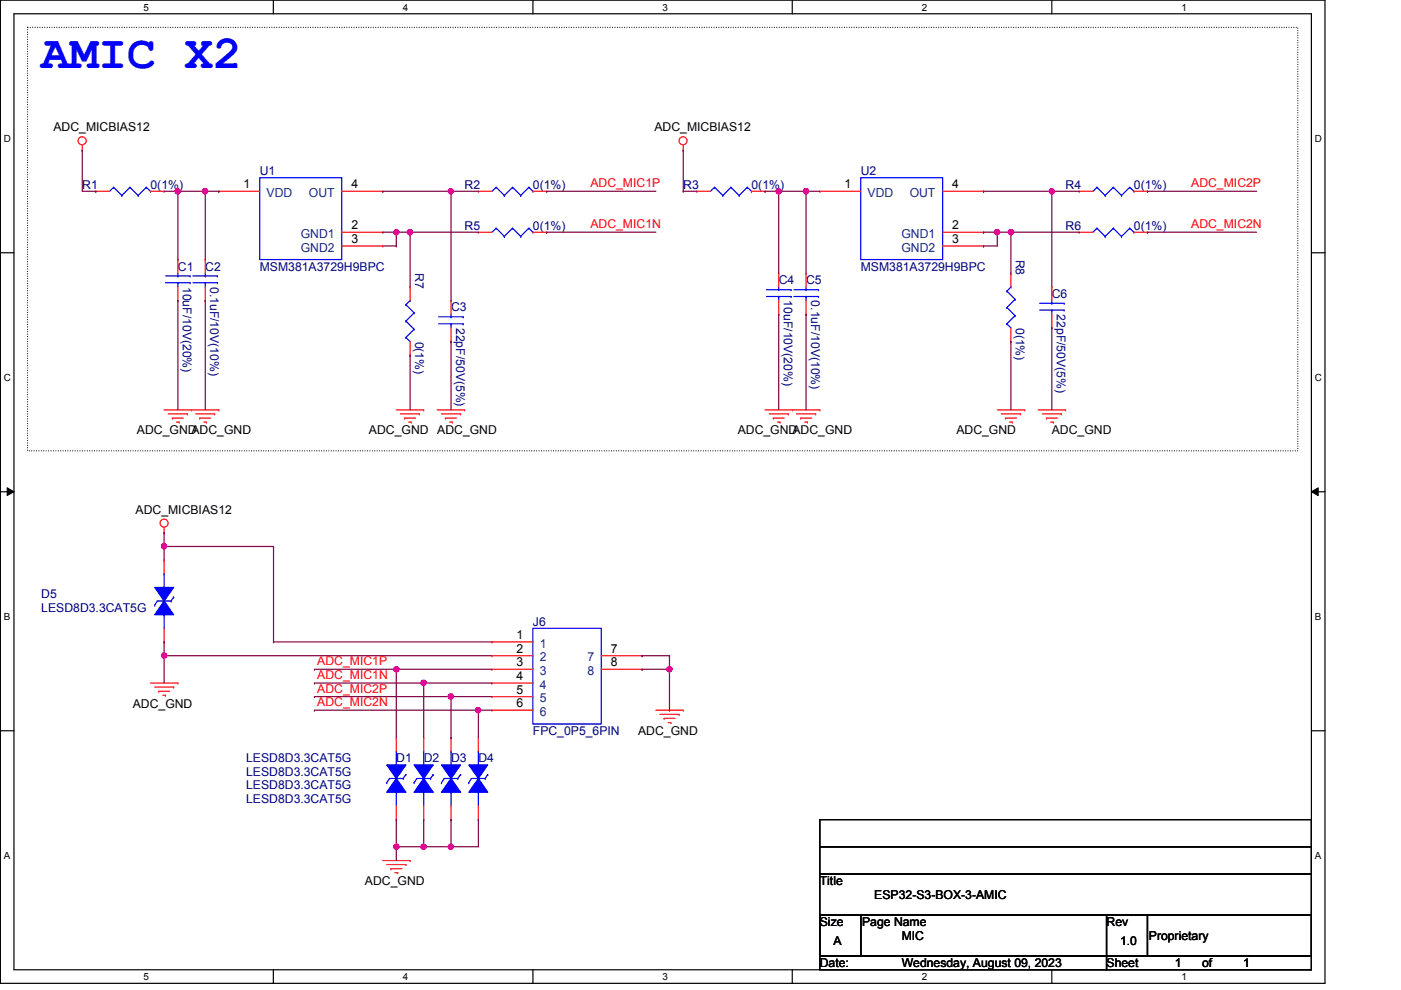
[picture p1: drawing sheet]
<svg xmlns="http://www.w3.org/2000/svg" width="297mm" height="210mm" viewBox="0 0 297 210" stroke-linecap="round" stroke-linejoin="round" font-family="sans-serif">
<path d="M.1 0h280.8v208.5h-280.8zM3 2.9h275v202.7h-275z" fill="none" stroke="#000" stroke-width=".25"/>
<g fill="#fff">
<path d="M30.4 .3h1.2v2.4h-1.2z"/>
<path d="M30.4 205.9h1.2v2.3h-1.2z"/>
</g>
<path d="M58 0v2.9M58 205.6v2.9" fill="none" stroke="#000" stroke-width=".25"/>
<g fill="#fff">
<path d="M85.4 .3h1.2v2.4h-1.2z"/>
<path d="M85.4 205.9h1.2v2.3h-1.2z"/>
</g>
<path d="M113 0v2.9M113 205.6v2.9" fill="none" stroke="#000" stroke-width=".25"/>
<g fill="#fff">
<path d="M140.5 .3h1.1v2.4h-1.1z"/>
<path d="M140.5 205.9h1.1v2.3h-1.1z"/>
</g>
<path d="M168 0v2.9M168 205.6v2.9" fill="none" stroke="#000" stroke-width=".25"/>
<g fill="#fff">
<path d="M195.4 .3h1.2v2.4h-1.2z"/>
<path d="M195.4 205.9h1.2v2.3h-1.2z"/>
</g>
<path d="M223 0v2.9M223 205.6v2.9" fill="none" stroke="#000" stroke-width=".25"/>
<g fill="#fff">
<path d="M250.5 .3h1.1v2.4h-1.1z"/>
<path d="M250.5 205.9h1.1v2.3h-1.1z"/>
<path d="M.8 28.2h1.5v2.4h-1.5z"/>
<path d="M278.8 28.2h1.4v2.4h-1.4z"/>
<path d="M.8 78.9h1.5v2.3h-1.5z"/>
<path d="M278.8 78.9h1.4v2.3h-1.4z"/>
</g>
<path d="M.1 53.6h2.9M278 53.6h2.9" fill="none" stroke="#000" stroke-width=".25"/>
<g fill="#fff">
<path d="M.8 129.6h1.4v2.3h-1.4z"/>
<path d="M278.8 129.6h1.3v2.3h-1.3z"/>
</g>
<path d="M.1 104.3h2.9M278 104.3h2.9" fill="none" stroke="#000" stroke-width=".25"/>
<path d="M1.5 103.4l1.5 .9-1.5 .8zM278 104.3l1.5-.9v1.7z" fill="#000"/>
<path d="M1.5 103.4l1.5 .9-1.5 .8zM278 104.3l1.5-.9v1.7z" fill="none" stroke="#000" stroke-width=".21"/>
<g fill="#fff">
<path d="M.8 180.3h1.4v2.3h-1.4z"/>
<path d="M278.8 180.3h1.3v2.3h-1.3z"/>
</g>
<path d="M.1 154.9h2.9M278 154.9h2.9M173.8 179.5h104.2v5.8h-104.2zM173.8 173.8h104.2v5.7h-104.2zM173.8 185.3h104.2v8.7h-104.2zM173.8 194h8.7v8.7h-8.7zM173.8 194h104.2v8.7h-104.2zM182.5 194h52.1v8.7h-52.1zM234.6 194h8.7v8.7h-8.7zM243.3 194h34.7v8.7h-34.7zM173.8 202.7h60.8v2.9h-60.8zM234.6 202.7h43.4v2.9h-43.4z" fill="none" stroke="#000" stroke-width=".25"/>
<path d="M5.8 5.8h269.4v89.8h-269.4z" fill="none" stroke="#000" stroke-width=".25" stroke-dasharray="0 .5"/>
<g fill="none" stroke="#f00" stroke-width=".25">
<path d="M17.4 31.9h.1M17.4 30.7v1.2M144.9 31.9h.1M144.9 30.7v1.2M147.7 40.6h.1M147.7 40.6h2.9M159.3 40.6h2.9M162.2 40.6h.1M170.9 58h.1M170.9 58v2.8M170.9 66.6h.1M170.9 63.7v2.9"/>
<path d="M34.8 86.9h11.6M35.7 87.8h4M36.5 88.6h.1M36.5 88.6h2.4M37.4 89.5h.6M38 89.5h.1M39.7 87.8h.1M40.6 86.9h.1M41.5 87.8h4M42.3 88.6h.1M42.3 88.6h2.4M43.2 89.5h.6"/>
<path d="M43.8 89.5h.1M45.5 87.8h.1M46.4 86.9h.1M84 86.9h5.8M84.9 87.8h4M85.8 88.6h.1M85.8 88.6h2.3M86.7 89.5h.5M87.2 89.5h.1M88.9 87.8h.1M89.8 86.9h.1M92.7 86.9h5.8"/>
<path d="M93.6 87.8h4.1M94.4 88.6h.1M94.4 88.6h2.4M95.3 89.5h.6M95.9 89.5h.1M97.7 87.8h.1M98.5 86.9h.1M162.2 86.9h11.6M163.1 87.8h4M164 88.6h.1M164 88.6h2.3M164.8 89.5h.6"/>
<path d="M165.4 89.5h.1M167.1 87.8h.1M168 86.9h.1M168.9 87.8h4M169.8 88.6h.1M169.8 88.6h2.3M170.6 89.5h.6M171.2 89.5h.1M172.9 87.8h.1M173.8 86.9h.1M211.5 86.9h5.8M212.3 87.8h4.1"/>
<path d="M213.2 88.6h.1M213.2 88.6h2.3M214 89.5h.6M214.6 89.5h.1M216.4 87.8h.1M217.3 86.9h.1M220.1 86.9h5.8M221 87.8h4M221.9 88.6h.1M221.9 88.6h2.3M222.8 89.5h.5M223.3 89.5h.1"/>
<path d="M225 87.8h.1M225.9 86.9h.1M34.8 112.9h.1M34.8 111.8v1.1M31.9 144.8h5.8M32.8 145.7h4M33.7 146.6h.1M33.7 146.6h2.3M34.5 147.4h.6M35.1 147.4h.1M36.8 145.7h.1M37.7 144.8h.1"/>
<path d="M139.1 150.6h5.8M139.9 151.5h4.1M140.8 152.3h.1M140.8 152.3h2.3M141.6 153.2h.6M142.2 153.2h.1M144 151.5h.1M144.9 150.6h.1M81.1 182.5h5.8M82 183.3h4.1M82.9 184.2h.1M82.9 184.2h2.3"/>
<path d="M83.7 185h.6M84.3 185h.1M86.1 183.3h.1M86.9 182.5h.1"/>
<circle cx="17.4" cy="29.8" r=".86"/>
<circle cx="144.8" cy="29.8" r=".85"/>
<circle cx="34.8" cy="110.9" r=".85"/>
</g>
<g fill="none" stroke="#00f" stroke-width=".25">
<path d="M151.5 39.7h.1M151.5 39.7l-.9 .9M151.5 39.7l1.7 1.7M155 39.7h.1M155 39.7l-1.8 1.7M155 39.7l1.7 1.7M158.5 39.7h.1M158.5 39.7l-1.8 1.7M158.5 39.7l.8 .9M153.2 41.4h.1M156.7 41.4h.1M159.3 40.6h.1"/>
<path d="M168.3 62.9h5.2M168.3 61.4h5.2M170.9 61.4h.1M170.9 62.9h.1M170.9 60.8v.6M170.9 62.9v.8M173.5 62.9h.1M173.5 61.4h.1M95.6 159.3h.1M95.6 159.3v2.9M94.2 165.1h2.9M95.6 168h.1"/>
<path d="M95.6 168v2.9M97.1 165.1h.1"/>
</g>
<path d="M95.6 165.1l2.1 2.9h-4.1z" fill-rule="evenodd" fill="#00f"/>
<path d="M93.6 165.9h.1M94.2 165.1l-.6 .8M95.6 165.1l2.1 2.9h-4.1zM97.7 164.2h.1M97.7 164.2l-.6 .9" fill="none" stroke="#00f" stroke-width=".25"/>
<path d="M93.6 162.2h4.1l-2.1 2.9z" fill-rule="evenodd" fill="#00f"/>
<g fill="none" stroke="#00f" stroke-width=".25">
<path d="M232.6 39.7h.1M232.6 39.7l-.9 .9M232.6 39.7l1.7 1.7M236 39.7h.1M236 39.7l-1.7 1.7M236 39.7l1.8 1.7M239.5 39.7h.1M239.5 39.7l-1.7 1.7M239.5 39.7l.9 .9M35.1 59.9h5.2M35.1 58.5h5.2M37.7 58.5h.1"/>
<path d="M37.7 59.9h.1M37.7 58v.5M37.7 59.9v.9M40.3 59.9h.1M40.3 58.5h.1M234.3 41.4h.1M237.8 41.4h.1M240.4 40.6h.1M213.5 68.7h.1M213.5 65.2h.1M213.5 61.7h.1M213.5 68.7l.8 .8"/>
<path d="M213.5 65.2l1.7 1.7M213.5 61.7l1.7 1.8M214.3 60.8h.1M214.3 60.8l-.8 .9M215.2 66.9h.1M215.2 63.5h.1M215.2 66.9l-1.7 1.8M215.2 63.5l-1.7 1.7M113 133.2h14.5v20.3h-14.5zM101.4 159.3h.1M101.4 159.3v2.9M93.6 162.2h4.1l-2.1 2.9z"/>
<path d="M99.9 165.1h3M101.4 168h.1M101.4 168v2.9M102.9 165.1h.1"/>
</g>
<g fill="none" stroke="#f00" stroke-width=".25">
<path d="M37.7 55h.1M37.7 55v3M214.3 58h.1M214.3 58v2.8M228.8 40.6h.1M228.8 40.6h2.9M240.4 40.6h2.9M243.3 40.6h.1M37.7 63.7h.1M37.7 60.8v2.9M214.3 72.4h.1M214.3 69.5v2.9"/>
<path d="M104.3 136.1h.1M104.3 139h.1M104.3 136.1h8.7M104.3 139h8.7M127.5 139h8.6M136.1 139h.1M95.6 156.4h.1M95.6 156.4v2.9M104.3 141.9h.1M104.3 144.8h.1M104.3 147.7h.1M104.3 150.6h.1"/>
<path d="M104.3 141.9h8.7M104.3 144.8h8.7M104.3 147.7h8.7M104.3 150.6h8.7M127.5 141.9h8.6M136.1 141.9h.1M95.6 173.8h.1M95.6 170.9v2.9"/>
</g>
<path d="M101.4 165.1l2 2.9h-4z" fill-rule="evenodd" fill="#00f"/>
<path d="M99.4 165.9h.1M99.9 165.1l-.5 .8M101.4 165.1l2 2.9h-4zM103.4 164.2h.1M103.4 164.2l-.5 .9" fill="none" stroke="#00f" stroke-width=".25"/>
<path d="M99.4 162.2h4l-2 2.9z" fill-rule="evenodd" fill="#00f"/>
<g fill="none" stroke="#00f" stroke-width=".25">
<path d="M232.6 48.4h.1M232.6 48.4l-.9 .8M232.6 48.4l1.7 1.7M234.3 50.1h.1M236 48.4h.1M236 48.4l-1.7 1.7M236 48.4l1.8 1.7M237.8 50.1h.1M239.5 48.4h.1M239.5 48.4l-1.7 1.7M239.5 48.4l.9 .8M240.4 49.2h.1"/>
<path d="M162.5 62.9h5.2M162.5 61.4h5.2M165.1 61.4h.1M165.1 62.9h.1M165.1 60.8v.6M165.1 62.9v.8M167.7 62.9h.1M167.7 61.4h.1M33.4 127.4h2.9M34.8 130.3h.1M34.8 121.6h.1M34.8 121.6v2.9"/>
<path d="M34.8 130.3v2.9M36.3 127.4h.1M99.4 162.2h4l-2 2.9z"/>
</g>
<path d="M165.1 58h.1M165.1 58v2.8M228.8 49.2h.1M228.8 49.2h2.9M240.4 49.2h2.9M243.3 49.2h.1M165.1 66.6h.1M165.1 63.7v2.9M101.4 156.4h.1M101.4 156.4v2.9M101.4 173.8h.1M101.4 170.9v2.9" fill="none" stroke="#f00" stroke-width=".25"/>
<path d="M34.8 127.4l2 2.9h-4z" fill-rule="evenodd" fill="#00f"/>
<path d="M32.8 128.3h.1M33.4 127.4l-.6 .9M34.8 127.4l2 2.9h-4zM36.8 126.6h.1M36.8 126.6l-.5 .8" fill="none" stroke="#00f" stroke-width=".25"/>
<path d="M32.8 124.5h4l-2 2.9z" fill-rule="evenodd" fill="#00f"/>
<path d="M32.8 124.5h4l-2 2.9zM84 159.3h.1M84 159.3v2.9M82.6 165.1h2.9M84 168h.1M84 168v2.9M85.5 165.1h.1" fill="none" stroke="#00f" stroke-width=".25"/>
<path d="M34.8 118.7h.1M34.8 118.7v2.9M34.8 136.1h.1M34.8 133.2v2.9" fill="none" stroke="#f00" stroke-width=".25"/>
<path d="M84 165.1l2.1 2.9h-4.1z" fill-rule="evenodd" fill="#00f"/>
<path d="M82 165.9h.1M82.6 165.1l-.6 .8M84 165.1l2.1 2.9h-4.1zM86.1 164.2h.1M86.1 164.2l-.6 .9" fill="none" stroke="#00f" stroke-width=".25"/>
<path d="M82 162.2h4.1l-2.1 2.9z" fill-rule="evenodd" fill="#00f"/>
<g fill="none" stroke="#00f" stroke-width=".25">
<path d="M55.1 37.7h17.4v17.3h-17.4zM105.2 39.7h.1M105.2 39.7l-.9 .9M105.2 39.7l1.7 1.7M108.7 39.7h.1M108.7 39.7l-1.8 1.7M108.7 39.7l1.7 1.7M112.1 39.7h.1M112.1 39.7l-1.7 1.7M112.1 39.7l.9 .9M182.5 37.7h17.4v17.3h-17.4zM105.2 48.4h.1"/>
<path d="M105.2 48.4l-.9 .8M105.2 48.4l1.7 1.7M106.9 41.4h.1M106.9 50.1h.1M108.7 48.4h.1M108.7 48.4l-1.8 1.7M108.7 48.4l1.7 1.7M110.4 41.4h.1M110.4 50.1h.1M112.1 48.4h.1M112.1 48.4l-1.7 1.7M112.1 48.4l.9 .8"/>
<path d="M113 40.6h.1M113 49.2h.1M93 68.7h5.2M93 67.2h5.2M95.6 67.2h.1M95.6 68.7h.1M95.6 66.6v.6M95.6 68.7v.8M98.2 68.7h.1M98.2 67.2h.1M220.4 65.7h5.2M220.4 64.3h5.2"/>
<path d="M223 64.3h.1M223 65.7h.1M223 63.7v.6M223 65.7v.9M225.6 65.7h.1M225.6 64.3h.1M89.8 159.3h.1M89.8 159.3v2.9M82 162.2h4.1l-2.1 2.9zM88.4 165.1h2.9M89.8 168h.1M89.8 168v2.9"/>
<path d="M91.3 165.1h.1"/>
</g>
<g fill="none" stroke="#f00" stroke-width=".25">
<path d="M46.4 40.6h.1M46.4 40.6h8.7M72.5 40.6h8.6M72.5 49.2h8.6M72.5 52.2h8.6M81.1 49.2h.1M81.1 52.2h.1M81.1 40.6h.1M101.4 40.6h.1M101.4 49.2h.1M101.4 40.6h2.9M101.4 49.2h2.9"/>
<path d="M113 40.6h2.9M113 49.2h2.9M115.9 40.6h.1M115.9 49.2h.1M173.8 40.6h.1M173.8 40.6h8.7M199.9 40.6h8.6M199.9 49.2h8.6M199.9 52.2h8.6M208.5 49.2h.1M208.5 52.2h.1M208.5 40.6h.1"/>
<path d="M95.6 63.7h.1M95.6 72.4h.1M95.6 63.7v2.9M95.6 69.5v2.9M223 60.8h.1M223 69.5h.1M223 60.8v2.9M223 66.6v2.9M84 156.4h.1M84 156.4v2.9M84 173.8h.1M84 170.9v2.9"/>
</g>
<path d="M89.8 165.1l2.1 2.9h-4.1z" fill-rule="evenodd" fill="#00f"/>
<path d="M87.8 165.9h.1M88.4 165.1l-.6 .8M89.8 165.1l2.1 2.9h-4.1zM91.9 164.2h.1M91.9 164.2l-.6 .9" fill="none" stroke="#00f" stroke-width=".25"/>
<path d="M87.8 162.2h4.1l-2.1 2.9z" fill-rule="evenodd" fill="#00f"/>
<g fill="none" stroke="#00f" stroke-width=".25">
<path d="M24.1 39.7h.1M24.1 39.7l-.9 .9M24.1 39.7l1.7 1.7M27.6 39.7h.1M27.6 39.7l-1.8 1.7M27.6 39.7l1.7 1.7M31 39.7h.1M31 39.7l-1.7 1.7M31 39.7l.9 .9M25.8 41.4h.1M29.3 41.4h.1M31.9 40.6h.1"/>
<path d="M40.9 59.9h5.2M40.9 58.5h5.2M43.5 58.5h.1M43.5 59.9h.1M43.5 58v.5M43.5 59.9v.9M46.1 59.9h.1M46.1 58.5h.1M86.1 71.5h.1M86.1 68.1h.1M86.1 64.6h.1M86.1 71.5l.8 .9"/>
<path d="M86.1 68.1l1.7 1.7M86.1 64.6l1.7 1.7M86.9 63.7h.1M86.9 63.7l-.8 .9M87.8 69.8h.1M87.8 66.3h.1M87.8 69.8l-1.7 1.7M87.8 66.3l-1.7 1.8M87.8 162.2h4.1l-2.1 2.9z"/>
</g>
<g fill="none" stroke="#f00" stroke-width=".25">
<path d="M20.3 40.6h.1M20.3 40.6h2.9M31.9 40.6h2.9M34.8 40.6h.1M43.5 55h.1M43.5 55v3M43.5 63.7h.1M43.5 60.8v2.9M86.9 75.3h.1M86.9 60.8h.1M86.9 60.8v2.9M86.9 72.4v2.9"/>
<path d="M89.8 156.4h.1M89.8 156.4v2.9M89.8 173.8h.1M89.8 170.9v2.9"/>
</g>
<path d="M84 49.2h2.9M86.9 49.2h.1M86.9 49.2v11.6" fill="none" stroke="#800040" stroke-width=".25"/>
<circle cx="86.9" cy="49.2" r=".56" fill="#f0f"/>
<circle cx="86.9" cy="49.2" r=".56" fill="none" stroke="#f0f" stroke-width=".25"/>
<path d="M81.1 49.2h2.9M84 49.2h.1M86.9 49.2h.1M86.9 49.2h14.5M86.9 75.3h.1M86.9 75.3v11.6" fill="none" stroke="#800040" stroke-width=".25"/>
<circle cx="84" cy="49.2" r=".56" fill="#f0f"/>
<circle cx="84" cy="49.2" r=".56" fill="none" stroke="#f0f" stroke-width=".25"/>
<path d="M34.8 40.6h2.9M37.7 40.6h.1M43.5 40.6h.1M43.5 40.6v14.4M81.1 52.2h2.9M84 52.2h.1M84 49.2h.1M84 49.2v3M95.6 72.4h.1M95.6 72.4v14.5" fill="none" stroke="#800040" stroke-width=".25"/>
<circle cx="43.5" cy="40.6" r=".56" fill="#f0f"/>
<circle cx="43.5" cy="40.6" r=".56" fill="none" stroke="#f0f" stroke-width=".25"/>
<path d="M37.7 40.6h.1M37.7 40.6v14.4" fill="none" stroke="#800040" stroke-width=".25"/>
<circle cx="37.7" cy="40.6" r=".56" fill="#f0f"/>
<circle cx="37.7" cy="40.6" r=".56" fill="none" stroke="#f0f" stroke-width=".25"/>
<g fill="none" stroke="#800040" stroke-width=".25">
<path d="M17.4 31.9h.1M17.4 31.9v8.7h2.9M20.3 40.6h.1M37.7 40.6h.1M37.7 40.6h8.7M46.4 40.6h.1M81.1 40.6h.1M81.1 40.6h14.5M95.6 40.6h.1M95.6 40.6v23.1M37.7 63.7h.1M37.7 63.7v23.2"/>
<path d="M43.5 63.7h.1M43.5 63.7v23.2"/>
</g>
<circle cx="95.6" cy="40.6" r=".56" fill="#f0f"/>
<circle cx="95.6" cy="40.6" r=".56" fill="none" stroke="#f0f" stroke-width=".25"/>
<path d="M95.6 40.6h.1M95.6 40.6h5.8M115.9 40.6h.1M115.9 49.2h.1M115.9 40.6h23.2M115.9 49.2h23.2M211.5 49.2h.1M211.5 49.2h2.8" fill="none" stroke="#800040" stroke-width=".25"/>
<circle cx="214.3" cy="49.2" r=".56" fill="#f0f"/>
<circle cx="214.3" cy="49.2" r=".56" fill="none" stroke="#f0f" stroke-width=".25"/>
<circle cx="211.4" cy="49.2" r=".56" fill="#f0f"/>
<circle cx="211.4" cy="49.2" r=".56" fill="none" stroke="#f0f" stroke-width=".25"/>
<g fill="none" stroke="#800040" stroke-width=".25">
<path d="M162.2 40.6h.1M162.2 40.6h2.9M170.9 40.6h.1M170.9 40.6v17.4M208.5 49.2h.1M208.5 52.2h.1M208.5 49.2h3M211.5 49.2h.1M211.5 49.2v3h-3M214.3 49.2h.1M214.3 49.2v8.8M214.3 49.2h14.5"/>
<path d="M214.3 72.4h.1M214.3 72.4v14.5M223 69.5h.1M223 69.5v17.4"/>
</g>
<circle cx="170.9" cy="40.6" r=".56" fill="#f0f"/>
<circle cx="170.9" cy="40.6" r=".56" fill="none" stroke="#f0f" stroke-width=".25"/>
<path d="M165.1 40.6h.1M165.1 40.6v17.4" fill="none" stroke="#800040" stroke-width=".25"/>
<circle cx="165.1" cy="40.6" r=".56" fill="#f0f"/>
<circle cx="165.1" cy="40.6" r=".56" fill="none" stroke="#f0f" stroke-width=".25"/>
<g fill="none" stroke="#800040" stroke-width=".25">
<path d="M144.9 31.9h.1M144.9 31.9v8.7M144.9 40.6h.1M144.9 40.6h2.8M165.1 40.6h.1M165.1 40.6h8.7M170.9 40.6h.1M208.5 40.6h.1M208.5 40.6h14.5M223 40.6h.1M223 40.6v20.2M165.1 66.6h.1"/>
<path d="M165.1 66.6v20.3M170.9 66.6h.1M170.9 66.6v20.3"/>
</g>
<circle cx="223" cy="40.6" r=".56" fill="#f0f"/>
<circle cx="223" cy="40.6" r=".56" fill="none" stroke="#f0f" stroke-width=".25"/>
<path d="M223 40.6h.1M223 40.6h5.8M243.3 40.6h.1M243.3 49.2h.1M243.3 40.6h23.1M243.3 49.2h23.1M34.8 112.9h.1M34.8 112.9v3M58 136.1h.1M58 136.1h46.3M66.7 144.8h.1M66.7 144.8h23.1" fill="none" stroke="#800040" stroke-width=".25"/>
<circle cx="89.8" cy="144.8" r=".56" fill="#f0f"/>
<circle cx="89.8" cy="144.8" r=".56" fill="none" stroke="#f0f" stroke-width=".25"/>
<path d="M66.7 141.9h.1M66.7 141.9h17.3" fill="none" stroke="#800040" stroke-width=".25"/>
<circle cx="84" cy="141.9" r=".56" fill="#f0f"/>
<circle cx="84" cy="141.9" r=".56" fill="none" stroke="#f0f" stroke-width=".25"/>
<path d="M66.7 150.6h.1M66.7 150.6h34.7" fill="none" stroke="#800040" stroke-width=".25"/>
<circle cx="101.4" cy="150.6" r=".56" fill="#f0f"/>
<circle cx="101.4" cy="150.6" r=".56" fill="none" stroke="#f0f" stroke-width=".25"/>
<path d="M66.7 147.7h.1M66.7 147.7h28.9" fill="none" stroke="#800040" stroke-width=".25"/>
<circle cx="95.6" cy="147.7" r=".56" fill="#f0f"/>
<circle cx="95.6" cy="147.7" r=".56" fill="none" stroke="#f0f" stroke-width=".25"/>
<path d="M34.8 139h.1M34.8 139h69.5" fill="none" stroke="#800040" stroke-width=".25"/>
<circle cx="34.8" cy="139" r=".56" fill="#f0f"/>
<circle cx="34.8" cy="139" r=".56" fill="none" stroke="#f0f" stroke-width=".25"/>
<g fill="none" stroke="#800040" stroke-width=".25">
<path d="M34.8 115.9h.1M34.8 115.9v2.8M58 115.9h.1M58 115.9v20.2M34.8 136.1h.1M34.8 136.1v2.9M84 141.9h.1M84 141.9v14.5M84 141.9h20.3M89.8 144.8h.1M89.8 144.8v11.6M89.8 144.8h14.5"/>
<path d="M95.6 156.4h.1M95.6 147.7h.1M95.6 147.7v8.7M95.6 147.7h8.7M101.4 150.6h.1M101.4 150.6v5.8M101.4 150.6h2.9M84 173.8h.1M84 179.5h.1M84 173.8v5.7M84 179.5h5.8M101.4 173.8h.1"/>
<path d="M101.4 173.8v5.7"/>
</g>
<circle cx="84" cy="179.5" r=".56" fill="#f0f"/>
<circle cx="84" cy="179.5" r=".56" fill="none" stroke="#f0f" stroke-width=".25"/>
<path d="M84 179.5h.1M84 179.5v3M89.8 173.8h.1M89.8 179.5h.1M89.8 173.8v5.7M89.8 179.5h5.8" fill="none" stroke="#800040" stroke-width=".25"/>
<circle cx="89.8" cy="179.5" r=".56" fill="#f0f"/>
<circle cx="89.8" cy="179.5" r=".56" fill="none" stroke="#f0f" stroke-width=".25"/>
<path d="M136.1 139h.1M136.1 139h5.8M141.9 139h.1M141.9 139v2.9h-5.8M136.1 141.9h.1M95.6 173.8h.1M95.6 173.8v5.7" fill="none" stroke="#800040" stroke-width=".25"/>
<circle cx="141.9" cy="141.9" r=".56" fill="#f0f"/>
<circle cx="141.9" cy="141.9" r=".56" fill="none" stroke="#f0f" stroke-width=".25"/>
<path d="M34.8 139h.1M34.8 139v5.8M141.9 150.6h.1M141.9 141.9v8.7M95.6 179.5h.1M95.6 179.5h5.8" fill="none" stroke="#800040" stroke-width=".25"/>
<circle cx="95.6" cy="179.5" r=".56" fill="#f0f"/>
<circle cx="95.6" cy="179.5" r=".56" fill="none" stroke="#f0f" stroke-width=".25"/>
<path d="M34.8 115.9h.1M34.8 115.9h23.2" fill="none" stroke="#800040" stroke-width=".25"/>
<circle cx="34.8" cy="115.8" r=".56" fill="#f0f"/>
<circle cx="34.8" cy="115.8" r=".56" fill="none" stroke="#f0f" stroke-width=".25"/>
<circle cx="86.9" cy="49.2" r=".56" fill="#f0f"/>
<circle cx="86.9" cy="49.2" r=".56" fill="none" stroke="#f0f" stroke-width=".25"/>
<circle cx="84" cy="49.2" r=".56" fill="#f0f"/>
<circle cx="84" cy="49.2" r=".56" fill="none" stroke="#f0f" stroke-width=".25"/>
<circle cx="43.5" cy="40.6" r=".56" fill="#f0f"/>
<circle cx="43.5" cy="40.6" r=".56" fill="none" stroke="#f0f" stroke-width=".25"/>
<circle cx="37.7" cy="40.6" r=".56" fill="#f0f"/>
<circle cx="37.7" cy="40.6" r=".56" fill="none" stroke="#f0f" stroke-width=".25"/>
<circle cx="95.6" cy="40.6" r=".56" fill="#f0f"/>
<circle cx="95.6" cy="40.6" r=".56" fill="none" stroke="#f0f" stroke-width=".25"/>
<circle cx="214.3" cy="49.2" r=".56" fill="#f0f"/>
<circle cx="214.3" cy="49.2" r=".56" fill="none" stroke="#f0f" stroke-width=".25"/>
<circle cx="211.4" cy="49.2" r=".56" fill="#f0f"/>
<circle cx="211.4" cy="49.2" r=".56" fill="none" stroke="#f0f" stroke-width=".25"/>
<circle cx="170.9" cy="40.6" r=".56" fill="#f0f"/>
<circle cx="170.9" cy="40.6" r=".56" fill="none" stroke="#f0f" stroke-width=".25"/>
<circle cx="165.1" cy="40.6" r=".56" fill="#f0f"/>
<circle cx="165.1" cy="40.6" r=".56" fill="none" stroke="#f0f" stroke-width=".25"/>
<circle cx="223" cy="40.6" r=".56" fill="#f0f"/>
<circle cx="223" cy="40.6" r=".56" fill="none" stroke="#f0f" stroke-width=".25"/>
<circle cx="89.8" cy="144.8" r=".56" fill="#f0f"/>
<circle cx="89.8" cy="144.8" r=".56" fill="none" stroke="#f0f" stroke-width=".25"/>
<circle cx="84" cy="141.9" r=".56" fill="#f0f"/>
<circle cx="84" cy="141.9" r=".56" fill="none" stroke="#f0f" stroke-width=".25"/>
<circle cx="101.4" cy="150.6" r=".56" fill="#f0f"/>
<circle cx="101.4" cy="150.6" r=".56" fill="none" stroke="#f0f" stroke-width=".25"/>
<circle cx="95.6" cy="147.7" r=".56" fill="#f0f"/>
<circle cx="95.6" cy="147.7" r=".56" fill="none" stroke="#f0f" stroke-width=".25"/>
<circle cx="34.8" cy="139" r=".56" fill="#f0f"/>
<circle cx="34.8" cy="139" r=".56" fill="none" stroke="#f0f" stroke-width=".25"/>
<circle cx="84" cy="179.5" r=".56" fill="#f0f"/>
<circle cx="84" cy="179.5" r=".56" fill="none" stroke="#f0f" stroke-width=".25"/>
<circle cx="89.8" cy="179.5" r=".56" fill="#f0f"/>
<circle cx="89.8" cy="179.5" r=".56" fill="none" stroke="#f0f" stroke-width=".25"/>
<circle cx="141.9" cy="141.9" r=".56" fill="#f0f"/>
<circle cx="141.9" cy="141.9" r=".56" fill="none" stroke="#f0f" stroke-width=".25"/>
<circle cx="95.6" cy="179.5" r=".56" fill="#f0f"/>
<circle cx="95.6" cy="179.5" r=".56" fill="none" stroke="#f0f" stroke-width=".25"/>
<circle cx="34.8" cy="115.8" r=".56" fill="#f0f"/>
<circle cx="34.8" cy="115.8" r=".56" fill="none" stroke="#f0f" stroke-width=".25"/>
<text font-size="10.1" fill="#00f" x="8.8" y="14.4">AMIC X2</text>
<g font-size="2.6">
<text x="11.3" y="27.9">ADC_MICBIAS12</text>
<text x="138.8" y="27.9">ADC_MICBIAS12</text>
<text x="51.6" y="39.9">1</text>
<text x="74.5" y="39.9">4</text>
<text x="179" y="39.9">1</text>
<text x="201.9" y="39.9">4</text>
<text x="74.5" y="48.6">2</text>
<text x="74.5" y="51.5">3</text>
<text x="201.9" y="48.6">2</text>
<text x="201.9" y="51.5">3</text>
<text x="29" y="92.1">ADC_GNDADC_GND</text>
<text x="78.2" y="92.1">ADC_GND</text>
<text x="92.7" y="92.1">ADC_GND</text>
<text x="156.4" y="92.1">ADC_GNDADC_GND</text>
<text x="202.8" y="92.1">ADC_GND</text>
<text x="223" y="92.1">ADC_GND</text>
<text x="28.7" y="108.9">ADC_MICBIAS12</text>
<text x="109.5" y="135.5">1</text>
<text x="109.5" y="138.4">2</text>
<text x="109.5" y="141.3">3</text>
<text x="129.5" y="138.4">7</text>
<text x="129.5" y="141.3">8</text>
<text x="109.5" y="144.2">4</text>
<text x="109.5" y="147.1">5</text>
<text x="109.5" y="149.9">6</text>
<text x="28.1" y="150">ADC_GND</text>
<text x="135.3" y="155.8">ADC_GND</text>
<text x="77.4" y="187.7">ADC_GND</text>
<text x="173.8" y="187.7">Title</text>
<text x="185.4" y="190.6">ESP32-S3-BOX-3-AMIC</text>
<text x="173.8" y="196.3">Size</text>
<text x="182.8" y="196.3">Page Name</text>
<text x="234.6" y="196.3">Rev</text>
<text x="176.7" y="200.4">A</text>
<text x="191.2" y="199.3">MIC</text>
<text x="237.5" y="200.4">1.0</text>
<text x="243.6" y="199.3">Proprietary</text>
<text x="173.8" y="205.1">Date:</text>
<text x="191.2" y="205.1">Wednesday, August 09, 2023</text>
<text x="234.6" y="205.1">Sheet</text>
<text x="249.1" y="205.1">1</text>
<text x="254.9" y="205.1">of</text>
<text x="263.6" y="205.1">1</text>
</g>
<g font-size="2.6" fill="#000080">
<text x="17.4" y="40">R1</text>
<text x="31.9" y="40">0(1%)</text>
<text x="55.1" y="37.1">U1</text>
<text x="98.5" y="40">R2</text>
<text x="113" y="40">0(1%)</text>
<text x="144.9" y="40">R3</text>
<text x="159.3" y="40">0(1%)</text>
<text x="182.5" y="37.1">U2</text>
<text x="225.9" y="40">R4</text>
<text x="240.4" y="40">0(1%)</text>
<text x="98.5" y="48.7">R5</text>
<text x="113" y="48.7">0(1%)</text>
<text x="225.9" y="48.7">R6</text>
<text x="240.4" y="48.7">0(1%)</text>
<text x="37.7" y="57.4">C1</text>
<text x="43.5" y="57.4">C2</text>
<text x="55.1" y="57.4">MSM381A3729H9BPC</text>
<text x="88" y="58" transform="rotate(90 88 58)">R7</text>
<text x="182.5" y="57.4">MSM381A3729H9BPC</text>
<text x="215.4" y="55" transform="rotate(90 215.4 55)">R8</text>
<text x="38.8" y="60.8" transform="rotate(90 38.8 60.8)">10uF/10V(20%)</text>
<text x="44.6" y="60.8" transform="rotate(90 44.6 60.8)">0.1uF/10V(10%)</text>
<text x="165.1" y="60.3">C4</text>
<text x="166.2" y="63.7" transform="rotate(90 166.2 63.7)">10uF/10V(20%)</text>
<text x="170.9" y="60.3">C5</text>
<text x="172" y="63.7" transform="rotate(90 172 63.7)">0.1uF/10V(10%)</text>
<text x="223" y="63.2">C6</text>
<text x="95.6" y="66">C3</text>
<text x="96.7" y="69.5" transform="rotate(90 96.7 69.5)">22pF/50V(5%)</text>
<text x="215.4" y="69.5" transform="rotate(90 215.4 69.5)">0(1%)</text>
<text x="224.1" y="66.6" transform="rotate(90 224.1 66.6)">22pF/50V(5%)</text>
<text x="88" y="72.4" transform="rotate(90 88 72.4)">0(1%)</text>
<text x="8.8" y="126.9">D5</text>
<text x="8.8" y="129.8">LESD8D3.3CAT5G</text>
<text x="113" y="132.7">J6</text>
<text x="113" y="155.8">FPC_0P5_6PIN</text>
<text x="52.2" y="161.6">LESD8D3.3CAT5G</text>
<text x="84" y="161.6">D1</text>
<text x="89.8" y="161.6">D2</text>
<text x="95.6" y="161.6">D3</text>
<text x="101.4" y="161.6">D4</text>
<text x="52.2" y="167.4">LESD8D3.3CAT5G</text>
<text x="52.2" y="164.5">LESD8D3.3CAT5G</text>
<text x="52.2" y="170.3">LESD8D3.3CAT5G</text>
</g>
<g font-size="2.6" fill="#004080">
<text x="56.5" y="41.7">VDD</text>
<text x="65.5" y="41.7">OUT</text>
<text x="183.9" y="41.7">VDD</text>
<text x="192.9" y="41.7">OUT</text>
<text x="63.8" y="50.4">GND1</text>
<text x="63.8" y="53.3">GND2</text>
<text x="191.1" y="50.4">GND1</text>
<text x="191.1" y="53.3">GND2</text>
<text x="114.4" y="137.3">1</text>
<text x="114.4" y="140.2">2</text>
<text x="114.4" y="143.1">3</text>
<text x="124.6" y="140.2">7</text>
<text x="124.6" y="143.1">8</text>
<text x="114.4" y="146">4</text>
<text x="114.4" y="148.9">5</text>
<text x="114.4" y="151.8">6</text>
</g>
<g font-size="2.6" fill="#f00">
<text x="125.2" y="39.8">ADC_MIC1P</text>
<text x="252.6" y="39.8">ADC_MIC2P</text>
<text x="125.2" y="48.4">ADC_MIC1N</text>
<text x="252.6" y="48.4">ADC_MIC2N</text>
<text x="67.3" y="141.1">ADC_MIC1P</text>
<text x="67.3" y="144">ADC_MIC1N</text>
<text x="67.3" y="149.8">ADC_MIC2N</text>
<text x="67.3" y="146.9">ADC_MIC2P</text>
</g>
<g font-size="2.1">
<text x="30.4" y="2.2">5</text>
<text x="85.4" y="2.2">4</text>
<text x="140.5" y="2.2">3</text>
<text x="195.4" y="2.2">2</text>
<text x="250.5" y="2.2">1</text>
<text x=".8" y="30.1">D</text>
<text x="278.8" y="30.1">D</text>
<text x=".8" y="80.8">C</text>
<text x="278.8" y="80.8">C</text>
<text x=".8" y="131.5">B</text>
<text x="278.8" y="131.5">B</text>
<text x=".8" y="182.2">A</text>
<text x="278.8" y="182.2">A</text>
<text x="30.4" y="207.8">5</text>
<text x="85.4" y="207.8">4</text>
<text x="140.5" y="207.8">3</text>
<text x="195.4" y="207.8">2</text>
<text x="250.5" y="207.8">1</text>
</g>
</svg>
